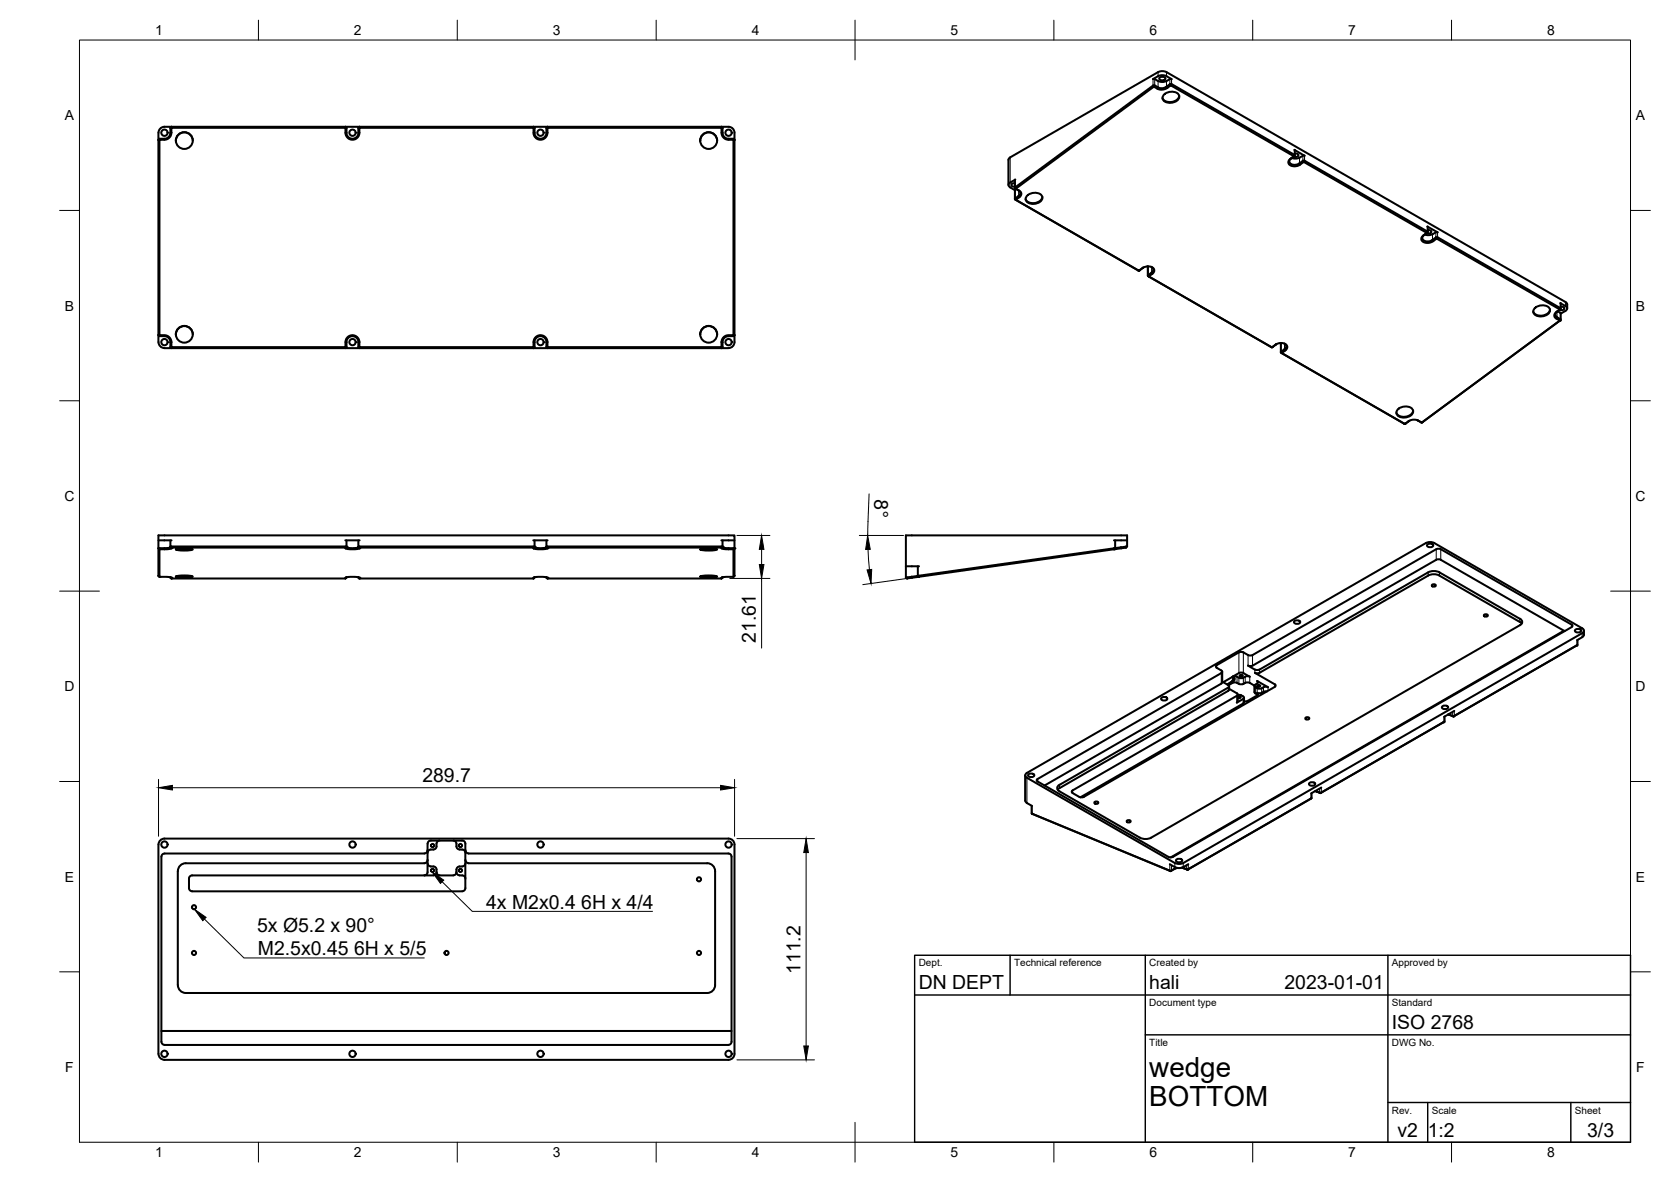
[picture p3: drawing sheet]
<svg xmlns="http://www.w3.org/2000/svg" width="420mm" height="297mm" viewBox="0 0 420 297" stroke-linecap="round" stroke-linejoin="round" font-family="sans-serif">
<!-- layer: Visible -->
<g fill="none" stroke="#000" stroke-width=".51">
<path d="M291.2 19.1l-1.3 .8h.5l.8 .5M291.2 18.1l-37.4 21.6-.2 .4v6.4M291.2 18.1l1.3-.2 .8 .2 100.3 57.8 .4 .4 .1 1.2M291.2 19.1l1.3-.2 .8 .2M291.5 19.6a.82 .82 0 0 1 .9-.3 .82 .82 0 0 1 .6 .6 .82 .82 0 0 1-.9 .3 .82 .82 0 0 1-.6-.6zM293.3 19.1l1.3 .8h-.4M294.2 19.9a2.69 2.69 0 0 1-3 .5M40.1 35.2h.1M40.1 35.2v49M40.1 35.1l1.8-.1 .8-.5 .4-.9v-1.5h43.7l.1 1.4 .3 .8 .7 .7 .7 .1 1-.3 .6-.6 .2-2.1h43.7l.2 2.1 .6 .6 1 .3 .8-.1 .7-.7 .2-.8 .1-1.4h43.7v1.5l.4 .9 .8 .5 1.8 .1v49.1M43.1 31.9l-.3 .2v1.5l-.4 .8-.8 .4-1.5 .1-.3 .3M44.2 35.3a2.13 2.13 0 0 1 2.1-2 2.13 2.13 0 0 1 2.2 2"/>
<path d="M86.8 31.9l.3 .2 .2 1.9 .4 .6 .8 .3 .7-.1 .7-.6 .2-.6v-1.5l.3-.2M134.1 31.9l.3 .2v1.5l.2 .6 .4 .4 .8 .3 .7-.1 .6-.6 .3-.6v-1.5l.3-.2M176.1 35.3a2.13 2.13 0 0 1 2.1-2 2.13 2.13 0 0 1 2.1 2M181.4 31.9l.3 .2v1.5l.4 .8 .8 .4 1.5 .1 .3 .3M290.1 21.8l-34.6 25.6M290.1 21.8h.1M290.1 21.8l1.2 .6 1 .1 1.1-.3 1-.8 30.9 17.9M292.6 23.9a2.62 2.62 0 0 1 3.9 0 1.97 1.97 0 0 1-2.6 1.9 1.28 1.28 0 0 1-1.3-.5 1.28 1.28 0 0 1 0-1.4zM293.3 21.8l-1.4 .4-1.6-.8-.3 .1-34.7 25.6M293.3 21.8h.1M294.1 21.2l-.8 .6M294.2 21.2l.4-.1 30.9 17.8v.3l-1 .7-.3 .5v.4l.3 .4 1.1 .2 1.1-.4"/>
<path d="M294.2 21.2h-.1M296.5 24.1a2.39 2.39 0 0 1-4.2 .5M325.3 39.3l-1 .7-.3 .5v.6l.4 .5 .9 .2 .8-.1 1.8-1 30.8 17.8M325.3 39.3h.1M325.6 37.8v1.2M325.6 38.6a.61 .61 0 0 1 .8 .6l-.4 .2h-.8M325.6 37.8l-.1-.1 2.5 1.4M327.6 39.1a2.75 2.75 0 0 1-2.8 .6M327.6 39.1h.4M255.2 47.2l.1-2.1-1.3 .8a.64 .64 0 0 0-.4 .6 .64 .64 0 0 0 .4 .6l1.2 .7M255.2 46l-.6 .1-.3 .5 .3 .3h.6M255.3 47.1h-.1"/>
<path d="M255.4 47.4l-.2-.3v.3l1.4 .8 .2 .5-.2 .6-1.1 .9M255.4 47.4l-.2 .3v2.3M255.4 50.2l-.2-.3v.3l31.1 17.8M255.4 50.2l30.9 17.8M255.5 47.4h-.1M255.5 50.2h-.1M256.1 47.9l.4 .4v.5l-1.3 1.1M258.2 49.3a2.62 2.62 0 0 1 3.8 0 1.97 1.97 0 0 1-2.5 1.9 1.28 1.28 0 0 1-1.3-.5 1.28 1.28 0 0 1 0-1.4zM262.1 49.5a2.39 2.39 0 0 1-4.2 .5M326.7 41h.1M327.6 40.4l-.9 .6M327.6 40.4h.4l31 17.8-.9 .9"/>
<path d="M327.6 40.4h.1M358 59.1l-.3 .4-.1 .4 .5 .6 1.4 .1 1.6-1h.4l30.9 17.9-.9 .8M358 59.1h.1M358.7 58.6l-1.2 1-.1 .3 .1 .6 .6 .4 .7 .2 .8-.2 .8-.3M358.7 58.5h.1M358.9 56.9l2.6 1.5M358.9 56.9l.1 .1M359 57.8a.61 .61 0 0 1 .8 .6l-.4 .3-.7-.1M359 57.1v1.2M360.2 58.9l-1.2 .2-.8-.2M361.5 58.4h-.5l-.8 .5M286.6 67.9l-.3 .1"/>
<path d="M286.6 67.9l-.2 .1 1-.7 .8-.3h1l.6 .3 .4 .4v.6l-1.3 1.1M287.5 67.2l-.9 .7M288.5 67h.1M288.6 67v2.3M288.6 66.9v.1M288.9 69.4l-.2-.2v.2l31.1 17.9M288.9 69.4l30.9 17.9M289.5 67.1l.5 .5-.1 .5-.3 .4M289.5 68.5l-.8 .7M289.6 68.5h-.1M360.4 60.6l.9-.6 30.9 17.8M360.4 60.6h.1"/>
<path d="M385.8 77.6a2.62 2.62 0 0 1 3.9 0 1.97 1.97 0 0 1-2.6 1.9 1.28 1.28 0 0 1-1.3-.5 1.28 1.28 0 0 1 0-1.4zM389.7 77.8a2.39 2.39 0 0 1-4.2 .5M391.5 78.3l-.4 .5v.6l1.3 .8v.3l-34.7 25.6M391.5 78.3h.1M391.6 78.2l.8 .5v1.7M392.2 77.8l-1.1 .8-.3 .7 .3 .6 1.1 .7-34.7 25.6M392.2 77.8h.1M392.3 76.2l1.3 .7 .4 .5-.1 .5-1.5 .9M392.4 76.2v1.4M392.4 77.1a.61 .61 0 0 1 .9 .6l-.5 .2h-.7M41.3 87.5h1.8M41.3 87.5a1.52 1.52 0 0 1-1.5-1.5l.1-52.6a1.49 1.49 0 0 1 1.4-1.5h141.9a1.49 1.49 0 0 1 1.5 1.5v52.6a1.49 1.49 0 0 1-1.5 1.5"/>
<path d="M42.8 87.2h44.3l-.2 .3h-43.8zM43.1 87.2v-1.6l-.6-.9-.9-.4-1.8-.1 .3 .3h1.4l.8 .3 .5 .8v1.6M44.2 84a2.13 2.13 0 0 1 2.1-2.1 2.13 2.13 0 0 1 2.2 2.1M86.8 87.5h3.6M86.9 87.2v-1.3l.2-.8 .6-.6 .9-.3 .8 .2 .7 .6 .3 .8v1.4M87.1 87.2l.1-1.8 .5-.6 .8-.3 .9 .2 .5 .5 .2 .6v1.4M90.1 87.2l44.3 .1-.2 .2h-43.8zM134.1 87.5h3.6M134.2 87.2v-1.4l.3-.8 .6-.6 .8-.2 1 .3 .5 .6 .2 .8v1.3M134.4 87.2v-1.4l.2-.6 .5-.5 .9-.2 .9 .3 .4 .6 .1 1.8M134.4 87.2h.1M137.4 87.2l44.3 .1-.3 .2h-43.8z"/>
<path d="M176.1 84a2.13 2.13 0 0 1 2.1-2.1 2.13 2.13 0 0 1 2.1 2.1M181.4 87.5h1.8M181.4 87.2l.1-1.6 .5-.9 .9-.4 1.8-.1-.3 .3h-1.4l-.8 .3-.5 .8v1.6M320 87.2l-.2 .1M320 87.2l-.2 .1 1.6-1h1.3l.7 .3 .3 .4-.1 .5-.4 .5M320 87.2h.1M320.8 86.6l-.8 .6M320.9 86.5l-.1 .1M321 86.5h-.1M321.9 86.2l.2 .1M322.1 86.2v2.3M322.1 86.2h.1"/>
<path d="M322.3 88.7l-.2-.3v.3l31.1 17.8M322.3 88.7l30.9 17.8M322.3 88.7h.1M322.9 86.3l.4 .4 .1 .5-.4 .5-.9 .7M323.2 88.1l-.9 .6M323.2 88v.1M351.4 103a2.62 2.62 0 0 1 3.9 0 1.97 1.97 0 0 1-2.6 1.9 1.28 1.28 0 0 1-1.3-.5 1.28 1.28 0 0 1 0-1.4zM353.4 106.4l-.2 .1M354.3 105.8l-.9 .6M354.3 105.8h.1M354.4 105.7l-.1 .1M355.3 103.2a2.39 2.39 0 0 1-4.2 .5"/>
<path d="M356.3 105.6l1 .5h.4M357.7 106.1l-.2 .1-1.3-.7h-.9l-.9 .2-1.1 .8 .1-.1M39.8 137.8v-3.3h144.9v3.3M39.8 135.8h3.3M39.8 137.8v6.9M40.1 138h.1M40.1 138v6.9l-.3-.2M40.1 138h2.5l.5-.2v-.2h43.8l.1 .3 1.1 .1h1.9l.3-.2 .1-.2h43.8v.3l1.2 .1h1.7l.5-.2v-.2h43.8l.1 .2 .4 .2h2.5v6.9l.3-.2M42.8 135.8v1.8l-3 .2M42.8 137.4h44.3M44.2 138.1a8.1 8.1 0 0 1 4.3 0 8.1 8.1 0 0 1-4.3 0zM44.4 137.9l1.9 .2 2-.2"/>
<path d="M86.8 135.8h3.6M87.1 135.8v1.8l1.3 .2 1.7-.2v-1.8M90.1 137.4h44.3M134.1 135.8h3.6M134.4 135.8v1.8l1.3 .2 1.7-.2v-1.8M137.4 137.4h44.3M176.1 138.1a8.1 8.1 0 0 1 4.2 0 8.1 8.1 0 0 1-4.2 0zM176.3 137.9l1.9 .2 1.9-.2M181.4 135.8h3.3M181.7 135.8v1.8l3 .2M184.7 137.8v6.9M280.1 135.8h3.3"/>
<path d="M280.4 135.8v2l3-.5-.3 .3-1.2 .2M281.9 137.8l-1.8 .2M281.9 137.8h.1M283.4 137.3v-2.8h-55.6v10.7M358.5 136.5l-100.6 58-.1 .5 .4 .4 37.2 21.5M358.5 136.5l1.3-.3 .8 .3 37.2 21.4 .5 .5-.2 .5-100.6 58-1.3 .2-.8-.2M358.9 136.9a.82 .82 0 0 1 .8-.3 .82 .82 0 0 1 .6 .6 .82 .82 0 0 1-.8 .4 .82 .82 0 0 1-.6-.7zM39.8 144.7l.3 .3h2.6l.3 .1 .1 .3-.3-.3M42.8 145.1l.3 .3h43.8l.2-.3M42.8 145.1h.1M44.2 144.9a8.1 8.1 0 0 1 4.3 0 8.1 8.1 0 0 1-4.3 0zM44.4 144.8l1.9 .2 2-.2"/>
<path d="M87.1 145.1h.1M90.1 145.1l.3 .3-.1-.3-1.1-.1h-1.9l-.4 .1v.3l.2-.3M90.1 145.1h.1M90.1 145.1l.3 .3h43.7l.3-.3M134.4 145.1l-.2 .3 .1-.3 1-.1h1.9l.4 .1v.3l-.2-.3M134.4 145.1h.1M137.4 145.1l.2 .3h43.8l.3-.3M137.4 145.1h.1M176.1 144.9a8.1 8.1 0 0 1 4.2 0 8.1 8.1 0 0 1-4.2 0zM176.3 144.8l1.9 .2 1.9-.2M181.7 145.1h.1M184.7 144.7l-.3 .3h-2.6l-.3 .1-.1 .3 .3-.3"/>
<path d="M227.8 142.3h3.3M229.2 145l-1.2 .1M229.3 144.9l-.1 .1M230.8 144.7h.2l.1 .2zM230.8 142.3v2.4l-1.5 .2M231 144.7l49.4-6.9-.3 .2-49 6.9M231 145l-2.9 .4-.1-.3h-.2l.3 .3M325.4 156.2a.82 .82 0 0 1 .9-.4 .82 .82 0 0 1 .6 .7 .82 .82 0 0 1-.9 .3 .82 .82 0 0 1-.6-.6zM360.2 146.9l.5-.1 .3 .4-.6 .2-.4-.2zM373.2 154.4h.5l.4 .3-.6 .3-.4-.3zM382.1 157.1l-93.1 53.6-1.5 .1-.9-.3-20.2-11.6M382.1 156.3l-20.2-11.7-.9-.3-1.5 .2-42.8 24.6-.6 .1-.5-.1 4.9 2.9"/>
<path d="M382.1 155.5l-20.2-11.7-.9-.3h-1l-.9 .3-42.4 24.5h-1.2l-1.7-1h1.1l46.2-26.6 .6-.2 .6 .2 30.9 17.8-98.9 57M382.2 156.3l.4 .4M382.2 155.5a.86 .86 0 0 1 .6 .8 .86 .86 0 0 1-.6 .8M393.2 158.5l.2 .1M396 158.3a.82 .82 0 0 1 .9-.3 .82 .82 0 0 1 .6 .7 .82 .82 0 0 1-.8 .3 .82 .82 0 0 1-.7-.7zM398.3 158.5v1l-.2 .4-1.5 1M292 175.4a.82 .82 0 0 1 .8-.3 .82 .82 0 0 1 .7 .7 .82 .82 0 0 1-.9 .3 .82 .82 0 0 1-.6-.7zM307.1 169.1l-46.2 26.6-.2 .4 .2 .3 32.9 18.9M307.3 168.8v2.7l-.2 .3-44.5 25.6M307.3 171.3l1.5 .9M307.6 171.4h.1M308.8 172.1l.3 .4-.3 .3-42.4 24.4"/>
<path d="M309.1 173.1l2.1 1.2-.2 .5M309.1 172.5v.8l-.3 .3-42.9 24.8M309.7 171.3l-1.2 .7M309.9 171.4l-1.2 .7M309.9 171.4l.6-.7-.1-.4-.3-.2-2.5 1.3M310.1 170.1v.2M310.1 170.3v.3M310.1 170.3l-.2 .6-.4 .5M310.1 170.6l-.4 .7M311 174.9l-41.3 23.7M311.2 174.5v1.7l-.2 .4 1.6-.9M311.2 175.1l.5-.1 .3 .2-.3 .2h-.5"/>
<path d="M311.2 174.7l.7-.1 .7 .4 .2 .3-.2 .3M311.8 169.6h.4l.3 .3-.5 .2-.3-.2zM312.6 176.8l-40.9 23.6M312.6 163.9l1.5 .8 .8-.1 46.2-26.6 .6-.1 .6 .1 32.8 19 .3 .3-.2 .3-100.3 57.7-.5 .2-.6-.2M312.6 171.9l.8-.4h.6l1.4 .8M312.6 169.1l1.6 .9-.8-.1-.8 .4M312.7 163.9l-.6-.1-.6 .1-5.7 3.4 .1 .5 1.4 .8-.2 .5M312.7 169.1l-.9-.1-1.9 1.1 .6-.2 1.3 .5 .9-.1M312.7 171.9l-.9 .1-1-.5a2.11 2.11 0 0 0-1.9 .7M312.8 175.3v1.2l-.2 .3M313.7 176.1l-.9 .1M315.4 172.4v1.5l.3 .3"/>
<path d="M315.6 174.3l.7 .3M315.6 172.7l.5 .3M315.7 172.1l-.3 .3 .3 .3M316.1 171.1l2.7 1.6-.8-.1-.8 .4M316.1 171.1l.2 .5-.7 .4M316.1 173l.6 .1 .5-.1M316.2 172.2l.4-.1 .3 .3-.5 .2-.3-.2zM318.6 173.8h-.6l-1 .4-.9-.1 .2 .3-.2 .4-2.4 1.4M320.5 172l.3 .3-.3 .3-48 27.7-.8 .1-2-1.1M362.6 177.6a.82 .82 0 0 1 .9-.3 .82 .82 0 0 1 .6 .6 .82 .82 0 0 1-.9 .3 .82 .82 0 0 1-.6-.6zM364.1 179.6l.5 .1M364.2 179.5l1.1 .5 .4-.1"/>
<path d="M364.6 179.7h.1M365.7 178.7l-2.6 1.4M396.6 162.1l-31.1 18-.9-.4M396.6 162.1l-.2 .1M396.6 160.8v1.3M257.8 194.8v6.4l.2 .4 1.5 .9M258.5 194.7a.82 .82 0 0 1 .9-.4 .82 .82 0 0 1 .6 .7 .82 .82 0 0 1-.8 .3 .82 .82 0 0 1-.7-.6zM266.4 197.2a.86 .86 0 0 0-.6 .8 .86 .86 0 0 0 .6 .8M269.7 198.6l-.2 .4 .2 .3M328.3 180.3l.5-.1 .4 .4-.6 .2-.4-.2zM329.2 196.8a.82 .82 0 0 1 .8-.3 .82 .82 0 0 1 .6 .7 .82 .82 0 0 1-.8 .3 .82 .82 0 0 1-.6-.7zM329.8 199.3l-.1 1.3"/>
<path d="M330.7 198.8l.4 .2M330.8 198.8h.1M330.9 198.8h.1M331.1 199h.1M332.2 197.9l-2.5 1.5M363.2 181.4l-31.2 17.9-.8-.3M363.2 180.1l-.1 1.3-30.9 17.8h-.3l-.9-.4M40.1 211.4l.8-.6 .4-.1h141.9a1.49 1.49 0 0 1 1.5 1.5v52.6a1.49 1.49 0 0 1-1.5 1.5h-141.9a1.52 1.52 0 0 1-1.5-1.5l.1-52.6zM44.7 218.9v28.7M48.3 220h60.7M48.3 220a.79 .79 0 0 0-.8 .8v2.4M106.7 216.9h-60a2 2 0 0 0-2 2"/>
<path d="M106.7 214.5h-65.3a.83 .83 0 0 0-.8 .8v46.5a.79 .79 0 0 0 .8 .8M107.5 216.1a.79 .79 0 0 1-.8 .8M107.5 213.7a.79 .79 0 0 1-.8 .8M107.5 212v7.2a.79 .79 0 0 1-.8 .8M107.5 216.9a.79 .79 0 0 0 .8 .8h.7M108.3 211.3h7.9M108.3 211.2a.79 .79 0 0 0-.8 .8M109 213.5h-.7a.79 .79 0 0 0-.8 .8M109 217.7a.79 .79 0 0 1 .8 .8l-.1 .7M109.8 219.2a.79 .79 0 0 0 .8 .8M109.8 219.2a.79 .79 0 0 1-.8 .8M109.8 212.7a.79 .79 0 0 1-.8 .8"/>
<path d="M110.6 220h3.4M110.6 211.2a.79 .79 0 0 0-.8 .8l-.1 .7M114 211.2a.79 .79 0 0 1 .8 .8v.7M114.8 219.2a.79 .79 0 0 1-.8 .8M114.8 219.2a.79 .79 0 0 0 .8 .8M114.8 212.7a.79 .79 0 0 0 .8 .8 1.15 1.15 0 0 1 1.3 .5l.1 .3M115.5 220h.7a.79 .79 0 0 1 .8 .8M116.2 211.2a.79 .79 0 0 1 .8 .8v11.2M117 216.9a.79 .79 0 0 1-.8 .8h-.7a.79 .79 0 0 0-.7 .8v.7M117 216.1a.79 .79 0 0 0 .8 .8h60M117 213.7a.79 .79 0 0 0 .8 .8h65.3M177.8 216.9a2 2 0 0 1 2 2v28.6a2 2 0 0 1-2 2"/>
<path d="M183.1 214.5a.79 .79 0 0 1 .8 .8v46.5a.79 .79 0 0 1-.8 .8M259.4 202.5v1.9l.3 .2M259.5 204.5h.1M259.5 204.5l.2 .1M259.5 204.5l34.6 14.3M259.7 204.6l34.6 14.3M275.3 201.5l.5-.1 .4 .4-.7 .2-.3-.2zM283.4 206.2l.5-.1 .4 .4-.6 .2-.4-.2zM294.1 218.8h.1M294.1 217.2l1.3 .7M294.3 218.9h.1M295.4 217.9l1.3 .2 .8-.2"/>
<path d="M295.7 216.1a.82 .82 0 0 1 .9-.3 .82 .82 0 0 1 .6 .6 .82 .82 0 0 1-.8 .3 .82 .82 0 0 1-.7-.6zM295.9 218.1l-1.4 .7h-.4M296 218.1l-1.7 .8M297.1 218.1l.6 .1M297.7 218.2h.1M298.3 218.4h.1M298.8 218.4h-.4M298.8 217.2l-1.3 .7M329.5 200.8h.1M329.7 200.6l-31.1 18-1.3-.6M329.7 200.6l-.2 .2M47.5 223.2a.79 .79 0 0 0 .8 .8"/>
<path d="M117 223.2a.79 .79 0 0 1-.8 .8h-67.9M40.6 259.1h143.3M44.7 247.5a2 2 0 0 0 2 2h131.1M41.4 262.6h141.7"/>
<circle cx="41.3" cy="33.4" r=".79"/>
<circle cx="46.3" cy="35.3" r="2.12"/>
<circle cx="88.6" cy="33.4" r=".79"/>
<circle cx="135.9" cy="33.4" r=".79"/>
<circle cx="178.2" cy="35.3" r="2.12"/>
<circle cx="183.2" cy="33.4" r=".79"/>
<circle cx="41.3" cy="86" r=".79"/>
<circle cx="46.3" cy="84" r="2.12"/>
<circle cx="88.6" cy="86" r=".79"/>
<circle cx="135.9" cy="86" r=".79"/>
<circle cx="178.2" cy="84" r="2.12"/>
<circle cx="183.2" cy="86" r=".79"/>
<circle cx="41.3" cy="212.2" r=".79"/>
<circle cx="88.6" cy="212.2" r=".79"/>
<circle cx="108.8" cy="212.5" r=".41"/>
<circle cx="108.8" cy="218.7" r=".41"/>
<circle cx="115.8" cy="212.5" r=".41"/>
<circle cx="115.8" cy="218.7" r=".41"/>
<circle cx="135.9" cy="212.2" r=".79"/>
<circle cx="183.2" cy="212.2" r=".79"/>
<circle cx="48.8" cy="228" r=".52"/>
<circle cx="48.8" cy="239.5" r=".52"/>
<circle cx="112.3" cy="239.5" r=".52"/>
<circle cx="175.8" cy="221" r=".52"/>
<circle cx="175.8" cy="239.5" r=".52"/>
<circle cx="41.3" cy="264.8" r=".79"/>
<circle cx="88.6" cy="264.8" r=".79"/>
<circle cx="135.9" cy="264.8" r=".79"/>
<circle cx="183.2" cy="264.8" r=".79"/>
</g>
<g fill="#000">
<circle cx="40.1" cy="35.2" r=".25"/>
<circle cx="43.1" cy="32.2" r=".25"/>
<circle cx="86.9" cy="32.2" r=".25"/>
<circle cx="90.4" cy="32.2" r=".25"/>
<circle cx="134.2" cy="32.2" r=".25"/>
<circle cx="137.6" cy="32.2" r=".25"/>
<circle cx="181.4" cy="32.2" r=".25"/>
<circle cx="184.4" cy="35.2" r=".25"/>
<circle cx="294.3" cy="21.5" r=".25"/>
<circle cx="358.7" cy="58.6" r=".25"/>
<circle cx="361.2" cy="60" r=".25"/>
<circle cx="392.2" cy="80.6" r=".25"/>
<circle cx="39.8" cy="137.8" r=".25"/>
<circle cx="40.1" cy="138" r=".25"/>
<circle cx="42.8" cy="137.4" r=".25"/>
<circle cx="42.8" cy="137.5" r=".25"/>
<circle cx="43.1" cy="137.8" r=".25"/>
<circle cx="87.1" cy="137.5" r=".25"/>
<circle cx="87.1" cy="137.4" r=".25"/>
<circle cx="90.1" cy="137.4" r=".25"/>
<circle cx="90.1" cy="137.5" r=".25"/>
<circle cx="90.4" cy="137.8" r=".25"/>
<circle cx="134.4" cy="137.4" r=".25"/>
<circle cx="134.4" cy="137.5" r=".25"/>
<circle cx="137.4" cy="137.4" r=".25"/>
<circle cx="137.4" cy="137.5" r=".25"/>
<circle cx="137.6" cy="137.8" r=".25"/>
<circle cx="181.7" cy="137.5" r=".25"/>
<circle cx="181.7" cy="137.4" r=".25"/>
<circle cx="184.4" cy="138" r=".25"/>
<circle cx="184.7" cy="137.8" r=".25"/>
<circle cx="280.1" cy="138" r=".25"/>
<circle cx="40.1" cy="144.9" r=".25"/>
<circle cx="43.1" cy="145.2" r=".25"/>
<circle cx="43.1" cy="145.4" r=".25"/>
<circle cx="90.4" cy="145.2" r=".25"/>
<circle cx="90.4" cy="145.4" r=".25"/>
<circle cx="137.6" cy="145.2" r=".25"/>
<circle cx="137.6" cy="145.4" r=".25"/>
<circle cx="181.4" cy="145.2" r=".25"/>
<circle cx="396.4" cy="162.2" r=".25"/>
<circle cx="362.9" cy="181.5" r=".25"/>
<circle cx="365.4" cy="180.1" r=".25"/>
<circle cx="298.6" cy="218.6" r=".25"/>
</g>
<!-- layer: Visible Narrow -->
<g fill="none" stroke="#000" stroke-width=".25">
<path d="M289.9 19.9v1.6l.2 .3-.2-.3M290.3 19.9v1.6l-.1 .3M291.2 18.1v1M293.3 18.1v1M294.2 19.9v1.3l.1 .3M294.6 19.9v1.2l-.2 .4M254 39.5v6.4M291.2 20.4v1.6l-.2 .3M293.3 21.8l.2 .3M293.3 20.4v1.4M324.6 39.8l-.2 .1M324.6 39.8l-.1 .1"/>
<path d="M325.5 39.2l-.2 .1 .2-.1M325.5 37.7v1.2l-.2 .4M326.7 39.6v1.4M327.6 39.1v1.3M328 39.1v1.3l-.1 .3M255.3 45.2v1.9l.2 .3M255.3 47.4h.1M255.3 47.6v2.3l.2 .3M255.3 50.2h.1M256.1 49.3l.2 .3M256.3 47.9h-.2v1.3l.2 .3M326.7 41l.2 .3"/>
<path d="M327.6 40.4l.2 .3M357.9 59.2l.1-.1-.1 .1M358.9 58.5l-.2 .1M358.9 58.4l-.2 .2M358.9 56.9v1.3l-.2 .3M360.2 58.9v1.4l.2 .3-.2-.3M361 58.4v1.3l.2 .3-.2-.3M361.5 58.4v1.2l-.2 .4M286.2 68h.1M286.6 67.9l-.2 .1M287.4 67.3l-.1 .1 .1-.1M288.7 66.9v2.2l.2 .3"/>
<path d="M288.7 69.4l.2 .1M289.6 67.1v1.4l.1 .3M391.5 78.3l-.2 .1M391.5 78.3v1.4l-.2 .4M391.5 78.3l-.1 .1M392.3 78.6v1.6l-.1 .3M392.3 77.7l-.1 .1 .1-.1M392.3 76.2v1.2l-.1 .4M393.6 75.9v1M319.6 87.2l.2 .1M320 87.2l-.1 .1M320.9 86.5l-.2 .1"/>
<path d="M322.1 86.2v2.2l.2 .3M322.1 88.7h.2M323 86.4v1.4l.2 .3M392.3 80.5l-.1 .1 .1-.1M353 106.5h.2M353.5 106.4l-.2 .1M354.2 105.9l.1-.1-.2 .1M356.4 105.6l.2 .1M357.3 106.1l.1 .1M357.7 106.1l-.2 .1M361.1 138v2.7M362.3 138v2.7"/>
<path d="M359.1 143.8v.9M361.9 143.8v.9M382.1 155.5v.8M395.1 157v.6M397.8 159.1v1M305.9 167.2v.6M307.1 169.1v2.7M308.8 172.8v.8M309.7 171.3l.2 .1M309.9 170.1h.1M309.9 171.4v.2M310.1 170.3l.4 .2"/>
<path d="M310.1 170.6l.4 .1M311 174.9v1.7M311 170.1v1.5M311.5 163.9v5.2M311.5 170.3v1.6M312.6 175.7v1.1M312.6 163.9v5.2M312.6 170.3v1.6M313.1 170.1v1.5M313.8 164.6v2.7M314.2 170.1v1.5M314.9 164.6v2.7"/>
<path d="M315.5 168.3v.8M315.6 172.7v1.6M316.1 171.1v.7M316.1 173v1.5M316.7 168.3v.8M317.2 173v1.1M317.7 172.7v1.1M318.8 172.7v.9M320.5 172v.6M364.4 179.4l.2 .3-.2-.1M365.3 178.9v1l.1 .2-.2-.2M365.7 178.7v1.2l-.2 .2"/>
<path d="M396.6 160.9v1.2l-.2 .1M258.2 195.5v6.3M260.9 195.8v.6M266.4 197.2v.9M269.7 198.6v.7M329.7 199.4v1.2l-.2 .2M331 198.7l.2 .3M331.8 199.2l.2 .1M331.8 198.2v1l.2 .1M332.2 197.9v1.3l-.1 .1M363.1 180.1v1.3l-.2 .1M259.5 202.5v2l.2 .1"/>
<path d="M294.1 217.2v1.6l.2 .1M294.6 217.4v1.4l-.2 .1M295.4 216.9v1.4l-.2 .1M297.5 216.9v1.2l.2 .1-.2-.1M298.4 217.4v1l.2 .2M298.8 217.2v1.2l-.2 .2"/>
</g>
<!-- layer: Border -->
<g fill="none" stroke="#000" stroke-width=".25">
<path d="M20 10.1h390v276.9h-390zM65 5.1v5M115 5.1v5M165 5.1v5M215 5.1v10M265 5.1v5M315 5.1v5M365 5.1v5M15 52.9h5M410 52.9h5M15 100.7h5M410 100.7h5"/>
<path d="M15 148.6h10M405 148.6h10M15 196.4h5M410 196.4h5M15 244.2h5M410 244.2h5M65 287v5M115 287v5M165 287v5M215 282.1v9.9M265 287v5M315 287v5"/>
<path d="M365 287v5"/>
</g>
<!-- layer: TitleBlock -->
<path d="M230 240.1h180v46.9h-180zM230 250h180M254 240.1v9.9M288 240.1v46.9M349 240.1v46.9M288 260.1h122M349 277.1h61M359 277.1v9.9M395 277.1v9.9" fill="none" stroke="#000" stroke-width=".36"/>
<!-- layer: FD_Dimensions -->
<g fill="none" stroke="#000" stroke-width=".25">
<path d="M185.3 134.6h8.3M191.5 138.1v3.8M216.1 134.6h11.1M218.3 138.1l.3 5M218.5 124.1l-.3 10.5M183.5 145.4h10.1M191.5 145.4v17.5M229 145.2l-12.1 1.7M39.9 195.9v14.2M43.3 198h137.9M184.7 195.9v14.2M185.3 210.7h19.5"/>
<path d="M202.7 214.3v48.6M185.3 266.3h19.5"/>
</g>
<path d="M191.5 134.6l.6 3.5h-1.2zM218.2 134.6l.6 3.5h-1.1zM190.9 141.9h1.2l-.6 3.5zM218 143.2l1.2-.1-.2 3.5zM39.9 198l3.4-.6v1.1zM181.2 197.4l3.5 .6-3.5 .5zM202.7 210.7l.6 3.6h-1.2zM202.1 262.9h1.2l-.6 3.4z" fill="#000" stroke="#000" stroke-width=".25"/>
<!-- layer: Hole Notes -->
<path d="M48.9 228.5l2.9 2-.8 .9zM108.7 219.1l2.9 2.1-.9 .8z" fill="#000" stroke="#000" stroke-width=".25"/>
<path d="M51.4 231l9.9 9.7h45.4M111.2 221.6l7.5 7.4h45.4" fill="none" stroke="#000" stroke-width=".25"/>
<g font-size="7">
<text x="289" y="270.6">wedge</text>
<text x="289" y="278.1">BOTTOM</text>
</g>
<g font-size="4.9">
<text x="219.9" y="125.4" transform="rotate(92 219.9 125.4)">8°</text>
<text x="190" y="161.6" transform="rotate(-90 190 161.6)">21.61</text>
<text x="106.2" y="196.5">289.7</text>
<text x="122.2" y="228.3">4x M2x0.4</text>
<text x="146.2" y="228.3">6H x 4/4</text>
<text x="64.6" y="234.2">5x Ø5.2 x 90°</text>
<text x="64.8" y="240">M2.5x0.45</text>
<text x="89" y="240">6H x 5/5</text>
<text x="201.3" y="244.8" transform="rotate(-90 201.3 244.8)">111.2</text>
<text x="231" y="248.5">DN DEPT</text>
<text x="289" y="248.5">hali</text>
<text x="323" y="248.5">2023-01-01</text>
<text x="350" y="258.6">ISO 2768</text>
<text x="351.4" y="285.7">v2</text>
<text x="359" y="285.7">1:2</text>
<text x="399.1" y="285.7">3/3</text>
</g>
<g font-size="3.5">
<text x="39" y="8.8">1</text>
<text x="89" y="8.8">2</text>
<text x="139" y="8.8">3</text>
<text x="189" y="8.8">4</text>
<text x="239" y="8.8">5</text>
<text x="289" y="8.8">6</text>
<text x="339" y="8.8">7</text>
<text x="389" y="8.8">8</text>
<text x="16.3" y="30.2">A</text>
<text x="411.3" y="30.2">A</text>
<text x="16.3" y="78">B</text>
<text x="411.3" y="78">B</text>
<text x="16.2" y="125.9">C</text>
<text x="411.2" y="125.9">C</text>
<text x="16.2" y="173.7">D</text>
<text x="411.2" y="173.7">D</text>
<text x="16.3" y="221.6">E</text>
<text x="411.3" y="221.6">E</text>
<text x="16.4" y="269.4">F</text>
<text x="411.4" y="269.4">F</text>
<text x="39" y="290.8">1</text>
<text x="89" y="290.8">2</text>
<text x="139" y="290.8">3</text>
<text x="189" y="290.8">4</text>
<text x="239" y="290.8">5</text>
<text x="289" y="290.8">6</text>
<text x="339" y="290.8">7</text>
<text x="389" y="290.8">8</text>
</g>
<g font-size="2.5">
<text x="231" y="242.9">Dept.</text>
<text x="255" y="242.9">Technical reference</text>
<text x="289" y="242.9">Created by</text>
<text x="350" y="242.9">Approved by</text>
<text x="289" y="252.8">Document type</text>
<text x="350" y="252.8">Standard</text>
<text x="289" y="262.9">Title</text>
<text x="350" y="262.9">DWG No.</text>
<text x="350" y="279.9">Rev.</text>
<text x="360" y="279.9">Scale</text>
<text x="396" y="279.9">Sheet</text>
</g>
</svg>
